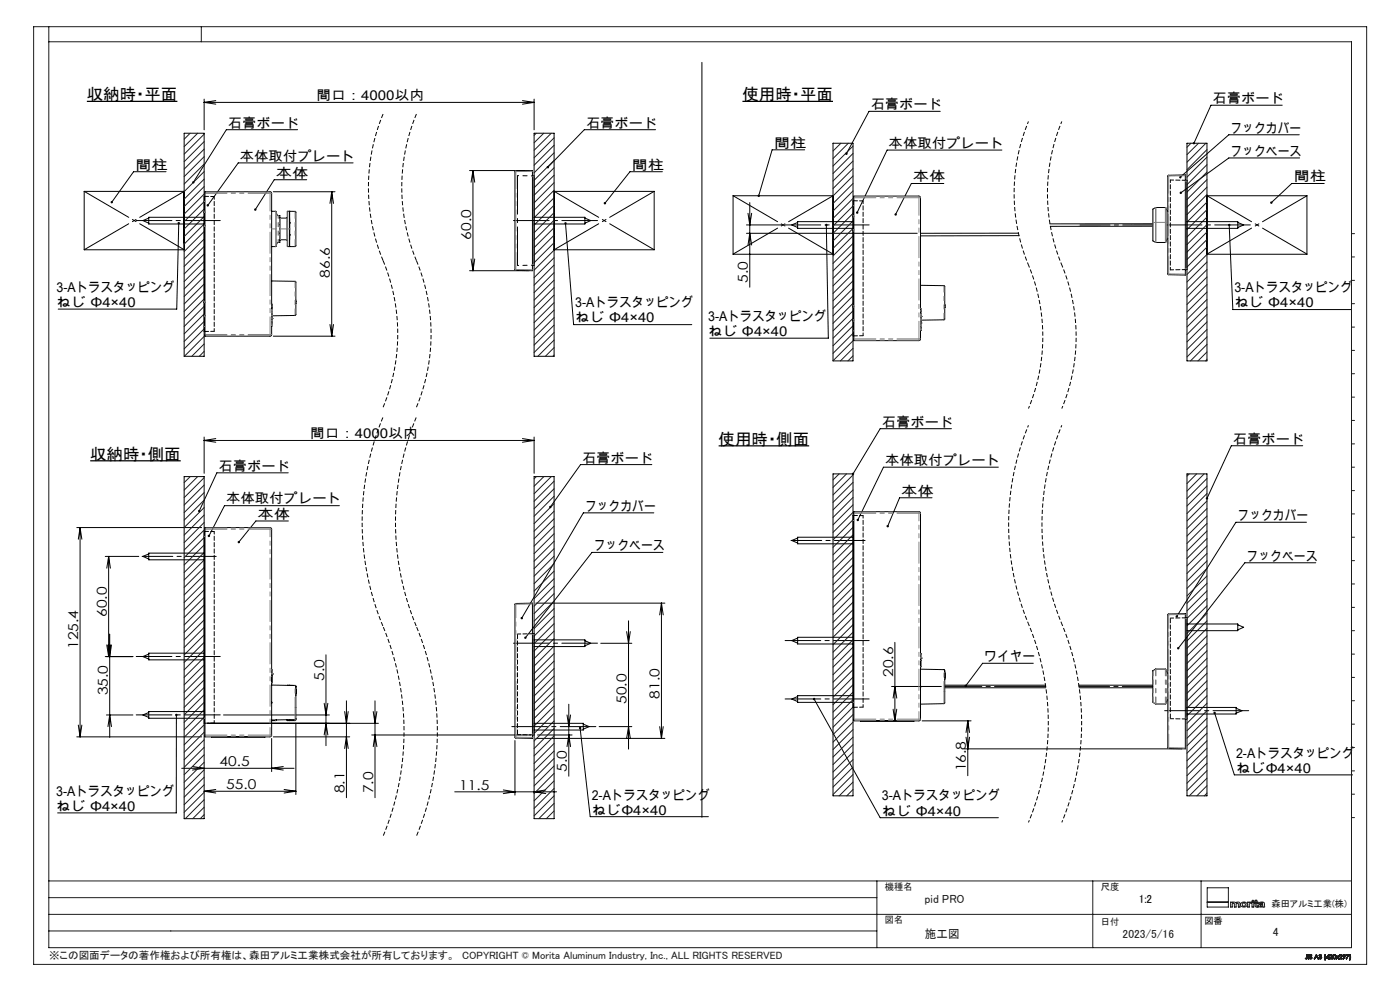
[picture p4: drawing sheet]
<svg xmlns="http://www.w3.org/2000/svg" width="420mm" height="297mm" viewBox="0 0 420 297" stroke-linecap="round" stroke-linejoin="round" font-family="sans-serif">
<path d="M26.1 30.4h27.1M222.7 30.4h27.2M27.1 138.1h27.1M215.6 133.6h27.2" fill="none" stroke="#000" stroke-width=".37"/>
<path d="M114.9 125a81.7 81.7 0 0 0 0 62.8M124.9 125a81.7 81.7 0 0 0 0 62.8M114.9 187.8a81.7 81.7 0 0 1 0 62.8M124.9 187.8a81.7 81.7 0 0 1 0 62.8" fill="none" stroke="#000" stroke-width=".3" stroke-dasharray="1.3 .6" stroke-dashoffset="-.2" stroke-linecap="butt"/>
<path d="M114.9 34.2a57.1 57.1 0 0 0 0 43.9M124.9 34.2a57.1 57.1 0 0 0 0 43.9M114.9 78.1a57.1 57.1 0 0 1 0 44M124.9 78.1a57.1 57.1 0 0 1 0 44" fill="none" stroke="#000" stroke-width=".3" stroke-dasharray="1.3 .6" stroke-linecap="butt"/>
<path d="M308.5 127.5a77.4 77.4 0 0 0 0 59.5M318.5 127.5a77.4 77.4 0 0 0 0 59.5M308.5 187a77.4 77.4 0 0 1 0 59.5M318.5 187a77.4 77.4 0 0 1 0 59.5" fill="none" stroke="#000" stroke-width=".3" stroke-dasharray="1.3 .6" stroke-dashoffset=".6" stroke-linecap="butt"/>
<path d="M308.5 36.4a55.9 55.9 0 0 0 0 43M318.5 36.4a55.9 55.9 0 0 0 0 43M308.5 79.4a55.9 55.9 0 0 1 0 43M318.5 79.4a55.9 55.9 0 0 1 0 43" fill="none" stroke="#000" stroke-width=".3" stroke-dasharray="1.3 .6" stroke-dashoffset=".5" stroke-linecap="butt"/>
<g fill="none" stroke="#191924" stroke-width=".3">
<path d="M10.1 8h399.9v281h-399.9zM14.6 8v276h390.8v-271.5h-390.8M60.4 8v4.5M57 39.9l-1.8 1.8M59.3 39.9l-4.1 4.1M160.9 39.9l-.7 .7M163.1 39.9l-2.9 2.9M165.4 39.9l-5.2 5.1M61.2 40.2l-6 6M61.2 42.4l-6 6.1M61.2 44.7l-6 6M61.2 47l-6 5.9"/>
<path d="M61.2 49.2l-6 6M61.2 51.4l-6 6M61.2 53.7l-6 6M61.2 55.9l-6 6M61.2 58.2l-6 6M166.2 41.3l-6 6M166.2 43.5l-6 6M166.2 45.8l-6 6M166.2 48l-6 6M166.2 50.3l-6 6M166.2 52.5l-6 6M166.2 54.7l-6 6.1"/>
<path d="M166.2 57l-6 6M166.2 59.3l-6 6M250 42.9l-.1 .1M252.3 42.9l-2.4 2.4M254.5 42.9l-4.6 4.6M255.9 43.8l-6 6M255.9 46l-6 6M255.9 48.3l-6 6M255.9 50.5l-6 6M255.9 52.7l-6 6M255.9 55l-6 6M255.9 57.2l-6 6"/>
<path d="M255.9 59.5l-6 6M357.3 42.9l-1.2 1.2M359.6 42.9l-3.5 3.5M361.8 42.9l-5.7 5.7M362.1 47.1l-6 6M362.1 44.8l-6 6.1M362.1 49.4l-6 5.9M362.1 51.6l-6 6M362.1 53.8l-6 6M362.1 56.1l-6 6M362.1 58.3l-6 6M61.2 60.4l-6 6"/>
<path d="M61.2 62.6l-6 6M61.2 64.9l-6 6M61.2 67.1l-6 6.1M61.2 69.4l-6 6M61.2 71.6l-6 6M61.2 73.9l-6 6M61.2 76.1l-6 6M61.2 78.4l-6 6M166.2 61.5l-6 6M166.2 63.7l-6 6M166.2 66l-6 6M166.2 68.2l-6 6"/>
<path d="M166.2 70.5l-6 6M166.2 72.7l-6 6M166.2 75l-6 6M166.2 77.2l-6 6M166.2 79.4l-6 6.1M255.9 61.7l-6 6M255.9 64l-6 6M255.9 66.2l-6 6M255.9 68.5l-6 6M255.9 70.7l-6 6M255.9 73l-6 5.9M255.9 75.2l-6 6"/>
<path d="M255.9 77.4l-6 6M255.9 79.7l-6 6M362.1 60.6l-6 6M362.1 62.8l-6 6M362.1 65l-6 6M362.1 67.3l-6 6M362.1 69.5l-6 6.1M362.1 71.8l-6 6M362.1 74l-6 6M362.1 76.3l-6 6M362.1 78.5l-6 6M405.4 70h1"/>
<path d="M405.4 77h1M61.2 80.6l-6 6M61.2 82.9l-6 6M61.2 85.1l-6 6M61.2 87.3l-6 6M61.2 89.6l-6 6M61.2 91.8l-6 6.1M61.2 94.1l-6 6M61.2 96.3l-6 6M61.2 98.6l-6 6M166.2 81.7l-6 6M166.2 84l-6 6"/>
<path d="M166.2 86.2l-6 6M166.2 88.4l-6 6M166.2 90.7l-6 6M166.2 92.9l-6 6M166.2 95.2l-6 6M166.2 97.4l-6 6M166.2 99.7l-6 6M255.9 81.9l-6 6M255.9 84.2l-6 6M255.9 86.4l-6 6M255.9 88.6l-6 6.1M255.9 90.9l-6 6"/>
<path d="M255.9 93.2l-6 6M255.9 95.4l-6 6M255.9 97.6l-6 6M255.9 99.9l-6 6M362.1 80.8l-6 6M362.1 83l-6 6M362.1 85.3l-6 6M362.1 87.5l-6 6M362.1 89.7l-6 6M362.1 92l-6 6M362.1 94.3l-6 6M362.1 96.5l-6 6"/>
<path d="M362.1 98.7l-6 6M405.4 84h1M405.4 91h1M405.4 98h1M61.2 100.8l-5.9 6M61.2 103.1l-3.7 3.7M61.2 105.3l-1.4 1.5M166.2 101.9l-4.8 4.9M166.2 104.2l-2.6 2.6M166.2 106.4l-.3 .4M255.9 102.1l-6 6M255.9 104.4l-3.8 3.8"/>
<path d="M255.9 106.6l-1.5 1.6M362.1 101l-6 6M362.1 103.2l-4.9 5M362.1 105.5l-2.7 2.7M362.1 107.7l-.4 .5M405.4 105h1M405.4 112h1M405.4 119h1M405.4 126h1M405.4 133h1M57.1 142.8l-1.9 1.8M59.3 142.8l-4.1 4.1"/>
<path d="M61.2 143.2l-6 6M61.2 145.4l-6 6M61.2 147.6l-6 6M61.2 149.9l-6 6M61.2 152.1l-6 6M61.2 154.4l-6 6M61.2 156.6l-6 6M61.2 158.9l-6 5.9M160.9 142.8l-.7 .7M163.2 142.8l-3 2.9M165.4 142.8l-5.2 5.2M166.2 144.2l-6 6"/>
<path d="M166.2 146.5l-6 6M166.2 148.7l-6 6M166.2 151l-6 5.9M166.2 153.2l-6 6M166.2 155.5l-6 6M166.2 157.7l-6 6M166.2 159.9l-6 6M251.7 142l-1.8 1.8M254 142l-4.1 4.1M255.9 142.3l-6 6M255.9 144.6l-6 6M255.9 146.8l-6 6"/>
<path d="M255.9 149.1l-6 6M255.9 151.3l-6 6M255.9 153.6l-6 6M255.9 155.8l-6 6M255.9 158l-6 6M356.8 142l-.7 .7M359 142l-2.9 2.9M361.2 142l-5.1 5.2M362.1 143.4l-6 6M362.1 145.7l-6 6M362.1 147.9l-6 6M362.1 150.1l-6 6"/>
<path d="M362.1 152.4l-6 6M362.1 154.7l-6 6M362.1 156.9l-6 6M362.1 159.1l-6 6M405.4 140h1M405.4 147h1M405.4 154h1M61.2 161.1l-6 6M61.2 163.3l-6 6M61.2 165.6l-6 6M61.2 167.8l-6 6M61.2 170.1l-6 6"/>
<path d="M61.2 172.3l-6 6M61.2 174.6l-6 6M61.2 176.8l-6 6M61.2 179.1l-6 6M166.2 162.2l-6 6M166.2 164.4l-6 6M166.2 166.7l-6 6M166.2 168.9l-6 6M166.2 171.2l-6 6M166.2 173.4l-6 6M166.2 175.6l-6 6.1M166.2 177.9l-6 6"/>
<path d="M255.9 160.3l-6 6M255.9 162.5l-6 6M255.9 164.8l-6 6M255.9 167l-6 6M255.9 169.3l-6 6M255.9 171.5l-6 6M255.9 173.8l-6 6M255.9 176l-6 6M255.9 178.3l-6 6M362.1 161.4l-6 6M362.1 163.6l-6 6M362.1 165.9l-6 6"/>
<path d="M362.1 168.1l-6 6M362.1 170.4l-6 6M362.1 172.6l-6 6M362.1 174.8l-6 6M362.1 177.1l-6 6M362.1 179.3l-6 6M405.4 161h1M405.4 168h1M405.4 175h1M61.2 181.3l-6 6M61.2 183.5l-6 6M61.2 185.8l-6 6"/>
<path d="M61.2 188l-6 6.1M61.2 190.3l-6 6M61.2 192.5l-6 6M61.2 194.8l-6 6M61.2 197l-6 6M61.2 199.3l-6 6M166.2 180.2l-6 6M166.2 182.4l-6 6M166.2 184.6l-6 6M166.2 186.9l-6 6M166.2 189.1l-6 6M166.2 191.4l-6 6"/>
<path d="M166.2 193.6l-6 6M166.2 195.9l-6 6M166.2 198.1l-6 6M255.9 180.5l-6 6M255.9 182.7l-6 6M255.9 185l-6 6M255.9 187.2l-6 6M255.9 189.5l-6 6M255.9 191.7l-6 6M255.9 194l-6 6M255.9 196.2l-6 6M255.9 198.5l-6 6"/>
<path d="M362.1 181.6l-6 6M362.1 183.8l-6 6M362.1 186.1l-6 6M362.1 188.3l-6 6M362.1 190.6l-6 6M362.1 192.8l-6 6M362.1 195l-6 6M362.1 197.3l-6 6M362.1 199.5l-6 6.1M405.4 182h1M405.4 189h1M405.4 196h1"/>
<path d="M61.2 201.5l-6 6M61.2 203.8l-6 6M61.2 206l-6 6M61.2 208.2l-6 6M61.2 210.5l-6 6M61.2 212.7l-6 6.1M61.2 215l-6 6M61.2 217.2l-6 6M61.2 219.5l-6 6M166.2 200.3l-6 6.1M166.2 202.6l-6 6M166.2 204.9l-6 6"/>
<path d="M166.2 207.1l-6 6M166.2 209.3l-6 6M166.2 211.6l-6 6M166.2 213.8l-6 6M166.2 216.1l-6 6M166.2 218.3l-6 6M255.9 200.7l-6 6M255.9 202.9l-6 6M255.9 205.2l-6 6M255.9 207.4l-6 6M255.9 209.7l-6 6M255.9 211.9l-6 6"/>
<path d="M255.9 214.2l-6 6M255.9 216.4l-6 6M255.9 218.6l-6 6M362.1 201.8l-6 6M362.1 204l-6 6M362.1 206.3l-6 6M362.1 208.5l-6 6M362.1 210.8l-6 6M362.1 213l-6 6M362.1 215.3l-6 6M362.1 217.5l-6 6M362.1 219.7l-6 6"/>
<path d="M405.4 203h1M405.4 210h1M405.4 217h1M61.2 221.7l-6 6M61.2 224l-6 6M61.2 226.2l-6 6M61.2 228.5l-6 6M61.2 230.7l-6 6M61.2 232.9l-6 6M61.2 235.2l-6 6M61.2 237.5l-6 5.9M61.2 239.7l-5.6 5.7"/>
<path d="M166.2 220.6l-6 6M166.2 222.8l-6 6M166.2 225.1l-6 6M166.2 227.3l-6 6M166.2 229.5l-6 6M166.2 231.8l-6 6M166.2 234l-6 6M166.2 236.3l-6 6M166.2 238.5l-6 6M255.9 220.9l-6 6M255.9 223.2l-6 6M255.9 225.4l-6 6"/>
<path d="M255.9 227.6l-6 6M255.9 229.9l-6 6M255.9 232.1l-6 6M255.9 234.4l-4.1 4.1M255.9 236.6l-1.9 1.9M362.1 222l-6 6M362.1 224.2l-6 6.1M362.1 226.5l-6 6M362.1 228.7l-6 6M362.1 231l-6 6M362.1 233.2l-5.3 5.3M362.1 235.5l-3 3"/>
<path d="M362.1 237.7l-.8 .8M405.4 224h1M405.4 231h1M405.4 238h1M61.2 241.9l-3.4 3.5M61.2 244.2l-1.1 1.2M166.2 240.8l-4.6 4.6M166.2 243l-2.3 2.4M166.2 245.2v.2M405.4 245h1M14.6 279h248.5M14.6 274h390.8"/>
<path d="M14.6 269h248.5M14.6 264h390.8M263.1 264v20M327.8 264v20M360.3 264v20M362.2 270.4h6.3M362.2 266.1h6.3v5.7h-6.3zM369.2 270.4h.5v.1l.5-.2 .5 .3a.74 .74 0 0 1 1.3 .2v1h-.5v-.9a.34 .34 0 0 0-.4-.3 .34 .34 0 0 0-.3 .4v.8h-.5v-.9a.32 .32 0 0 0-.3-.3 .32 .32 0 0 0-.3 .4v.8h-.5zM372.4 270.6a.96 .96 0 0 1 1.2-.3 .96 .96 0 0 1 .5 1.2 1 1 0 0 1-1.2 .4 1 1 0 0 1-.7-1.1zM374.3 270.4h.5v.1l.7-.2v.3l-.7 .3v.9h-.5zM375.6 270.4h.5v1.4h-.5zM376.6 269.8h.4v.6h.4v.2h-.4v.9l.4 .1v.3l-.8-.2v-1.1h-.3v-.2h.3z"/>
<path d="M377.7 270.6a.96 .96 0 0 1 1.1-.2 .96 .96 0 0 1 .5 1.1l.1 .3-.6-.1a.79 .79 0 0 1-1.3-.4l.4-.3a.65 .65 0 0 0 .9-.4l-1.2 .2zM378 271.3l.8-.2a.44 .44 0 0 1-.3 .5 .44 .44 0 0 1-.5-.2zM391.7 287.2l-.1 .1M392.1 286.9l-.2 .4-.2-.1M392.1 286.9l-.1 .4-.3-.1M392.1 286.9v-.8l.1 .8M392.2 286.9v.4h-.6M392.2 286.9l-.2 .5-.4-.1M392.5 286.1l.2 1.3zM392.9 287.1h-.1M393.5 286.4l-.4-.1 .5 .9-.4 .2-.4-.3M393.5 286.4l-.4-.2 .1 .4a.41 .41 0 0 1 .3 .6 .41 .41 0 0 1-.7-.1"/>
<path d="M393.6 286.3l-.5-.2-.2 .2 .6 .8-.4 .2-.2-.2M393.6 286.3l-.6-.1-.1 .3 .6 .6-.3 .2-.3-.2M393.6 286.3l-.1 .1M394.9 286.1l.6 1.3-.3-.5h-.6l-.3 .5zM394.9 286.4l.2 .4h-.4zM395.6 287h.2M395.7 286.4l.5-.3 .3 .8-.4 .5-.4-.1-.1-.3M395.7 286.4l.3-.3a.32 .32 0 0 1 .4 .1 .32 .32 0 0 1-.1 .5 .42 .42 0 0 1 0 .7 .42 .42 0 0 1-.7-.4M395.7 286.4h.1M395.8 286.4l.3-.2 .2 .1-.3 .3M395.8 286.4l.2-.2 .3 .1-.3 .3M396 286.7l.3 .1v.4l-.3 .1-.2-.3"/>
<path d="M396 286.7h.1a.3 .3 0 0 1 .3 .4 .3 .3 0 0 1-.3 .2 .3 .3 0 0 1-.3-.3M396 286.6v.1M397.5 287.7h.1M397.5 286.1l-.2 .7 .2 .9M397.5 286.1l-.2 .6 .2 1M397.5 286.1h.2M397.7 286.1l-.2 .6 .1 1M398.5 286.4v.5h-.4zM398.6 286.1h.1M398.6 286.1l.1 1-.2 .3v-.3h-.7zM398.9 286.5l.2-.4 .5 .1 .1 .3-.2 .4M398.9 286.5a.42 .42 0 0 1 .6-.3 .42 .42 0 0 1 0 .7"/>
<path d="M398.9 286.5h.1M399 286.5l.2-.3h.3l.1 .3-.3 .3M399 286.5a.3 .3 0 0 1 .4-.3 .3 .3 0 0 1 .1 .5l-.2 .1M399.3 286.8l-.4 .6h.8l-.6-.1 .4-.4M400 286.2h.6v1.1a.61 .61 0 0 1-.8-.3 .61 .61 0 0 1 .2-.8zM401.8 286.5l.2-.4 .5 .1 .1 .3-.2 .4M401.8 286.5a.43 .43 0 0 1 .6-.4 .43 .43 0 0 1 0 .8M401.8 286.5h.1M401.9 286.5l.2-.3h.3l.1 .3-.3 .3M401.9 286.5a.29 .29 0 0 1 .4-.3 .29 .29 0 0 1 .1 .5l-.2 .1M402.2 286.8l-.5 .6M402.4 286.9l-.4 .4 .6 .1h-1.1l-.3-.4-.4 .4 .4-.5-.4-.4 .4 .3 .5-.3-.4 .4 .4 .5"/>
<path d="M403 286.3h.4v.4h-.4zM403.3 286.8l-.5-.3 .4-.4 .4 .2-.1 .5M403.3 286.8a.39 .39 0 0 1-.4-.5 .39 .39 0 0 1 .6-.2 .39 .39 0 0 1 0 .6v.1M403.3 286.8l-.3 .6 .5-.6M403.9 286.1h.8l-.7 1.3 .5-1.2zM404.8 287.7h.2M404.9 286.1l.1 1-.2 .6M404.9 286.1h.1M405 286.1l.2 1.1-.2 .5M405 286.1l.2 1-.2 .6"/>
<circle cx="373.2" cy="271.1" r=".5"/>
<circle cx="375.9" cy="270" r=".24"/>
<circle cx="400.3" cy="286.8" r=".46"/>
</g>
<path d="M64.9 166.7h-22.3M259.5 162h-22.2M345.9 205.7h-22.2" fill="none" stroke="#000" stroke-width=".3" stroke-dasharray="30.5 1.3 1.3 1.3" stroke-dashoffset="21.3"/>
<path d="M66.1 66.1h-25.2M154 66.1h25.3M260.7 67.4h-25.2M349.9 67.4h25.2M66.1 196.7h-25.2M154 192.8h25.3M260.7 192h-25.2M66.1 214.2h-25.2M153.5 217.8h25.3M260.7 209.5h-25.2M349.4 213h25.2" fill="none" stroke="#000" stroke-width=".3" stroke-dasharray="30.5 1.3 1.3 1.3" stroke-dashoffset="19.8"/>
<g fill="none" stroke="#000" stroke-width=".3">
<path d="M210.6 18.7v226.2M55.2 39.9h6v66.9h-6zM61.2 29.7v9.2M61.2 30.7h99M61.2 30.7l3.5 .5M64.7 30.2l-3.5 .5M89.3 38.9h-21.4l-9.9 15.7M156.7 30.2l3.5 .5M160.2 29.7v9.2M160.2 39.9h6v66.9h-6zM160.2 30.7l-3.5 .5M196.7 38.9h-21.4l-10.9 11.2"/>
<path d="M282.1 33.4h-21.4l-6.8 12.7M384.7 31.5h-21.4l-5.1 11.4M49.8 51.5h-9.7l-6.6 9.1M55.2 57.4h-29.9v17.5h29.9M61.5 57.5h19.6l.3 .2 .1 42.7-.2 .3h-19.8zM61.5 58.9h-.3v1.5M82 57.5h18.5M92 53.9h-9.7l-5.7 8.9M99.5 57.5v43.2M99.5 57.5l.5 3.5M99.5 57.5l-.5 3.5M105.9 48.8h-34.4l-9.2 12.8"/>
<path d="M140.9 51.1h17.8M141.9 51.1v30M141.9 51.1l.5 3.5M141.9 51.1l-.6 3.5M154.6 51.3l5.1-.2v30l-5.1-.1-.1-.2zM159.7 52.7h.5v.3M166.2 57.4h30.1v17.5h-30.1M198.7 51.5h-9.7l-7.5 9.4M241.4 44.9h-9.8l-4 13.8M249.9 42.9h6v65.3h-6zM249.9 58.7h-30v17.5h30M256.2 58.8h19.5l.4 .3 .1 42.6-.4 .4h-19.6z"/>
<path d="M283.1 55h-9.7l-4.7 9.3M300.6 45h-34.5l-9 18.7M350.4 52.6l5.2-.2v30l-5.1-.1-.2-.1zM355.6 54h.5v.3M356.1 42.9h6v65.3h-6zM362.1 58.7h30v17.5h-30M389.8 40.4h-21.1l-14.6 12.7M389.9 47.3h-21.2l-14.4 10.5M397.3 55h-9.8l-6.1 5.7M44.6 65.4l-1.7 .7 1.7 .8M53.6 66.9l-.6 25.7h-35.5M61.2 65.1h-16.6v2h16.6"/>
<path d="M61.2 63.3v.3M61.2 67.6v.3M61.2 63.6v.1M61.2 67.5v.1M61.2 63.6h.3M61.2 67.6h.3M81.5 63.3h1.3l.3 1.1 .9 .2v2.6v5.4l-.9 .2-.3 1.1h-1.3M84 65.2h2.2M84 72l.1-.1h1.9l.2 .1M84 69.8v.2M84 67.3v.1M86 68.6h.1"/>
<path d="M86.1 68.6l.1 5.2 2.3 .1 .3-.2v-10.2l-.2-.1-1.7-.1v5.3M86.1 68.6l.2-5.3h.6v5.3M86.9 64.3v.1M86.9 66.8h.1M86.9 70.4h.1M86.9 72.9v.1M86.9 68.6v5.3M141.3 77.6l.6 3.5M142.4 77.6l-.5 3.5M160.2 79.2v.3h-.5M160.2 65.1h15.3v2h-15.3M169.7 67l2.4 30.3h35.4"/>
<path d="M175.5 65.4l1.7 .7-1.7 .8M223.9 69.9h51.3M223.9 67.4h10.6M224.4 73.4l.5-3.5 .6 3.5M224.4 63.9l.5 3.5 .6-3.5M224.9 60.7v25.4M239.3 66.7l-1.8 .7 1.8 .8M247.9 67.4l.6 33.9h-35.6M255.9 66.4h-16.6v2h16.6M255.9 64.6v.3M255.9 68.9v.3M255.9 64.9v.1"/>
<path d="M255.9 68.8v.1M255.9 68.9h.3M256.2 60.2h-.3v1.5M256.2 64.9h-.3M305.5 69.9h-29.3M305.7 70.6l-29.5 .1M345.8 67.1h-30.8M345.8 67.8h-30.7M350.3 63.4l-.2-.1-.4-1.1h-3l-.8 .5-.1 9.4 .9 .6h3l.6-1.3M356.1 66.4h15.2v2h-15.2M368.8 67.4l1.1 25.4h35.4M371.3 66.7l1.8 .7-1.8 .8"/>
<path d="M61.2 90.3v.3M61.2 94.6v.3M61.2 97.9v1.5h.3M61.2 90.6v.1M61.2 94.5v.1M61.2 90.6h.3M61.2 94.6h.3M81.5 91.1l.1 3M81.5 84.2l7 .1 .3 .2-.1 9.9-7.1 .2M81.5 93.5h.1M81.5 92.8h.1M81.5 94h.1"/>
<path d="M81.5 95.5h.1M81.5 93.7h.1M81.5 97.4h.1M81.5 97.6h.1M81.5 97h.1M81.6 92.9v.1M81.6 94v1.2M81.6 95.2h.1M81.6 95.5v2.1M81.6 93.7h.1M81.6 97.4h.1M81.6 95.5h.1"/>
<path d="M81.6 97h.1M81.6 92.9h.1M81.6 97.6l-.1 .2M81.6 97.6h.1M81.6 95.2v.3M88.8 90v.9M99 97.3l.5 3.4M100 97.3l-.5 3.4M140.9 81.1h17.8M255.9 91.6v.3M255.9 95.9v.3M255.9 99.2v1.5h.3"/>
<path d="M255.9 91.9v.1M255.9 95.8v.1M255.9 91.9h.3M255.9 95.9h.3M276.2 94.2l.1 .1M276.2 95.4h.1M276.2 94.2h.1M276.2 92.4l.1 3M276.2 85.5l7 .1 .2 .2v9.9l-7.1 .3M276.2 94.8h.1M276.2 98.7l.1 .1M276.2 98.4h.1"/>
<path d="M276.2 96.8h.1M276.3 96.8v1.3M276.3 96.8h.1M276.3 95.4v1.2M276.3 98.1h.1M276.3 94.8h.1M276.3 98.1l-.1 1M276.3 95h-.1M276.3 98.9l-.1 .1M276.3 96.5v.3M283.4 91.3v.9M356.1 80.5v.3h-.5"/>
<path d="M82 100.7h18.5M61.2 131v10.8M61.2 132h99M61.2 132l3.5 .5M64.7 131.4l-3.5 .6M156.7 131.4l3.5 .6M160.2 131v10.8M160.2 132l-3.5 .5M195.5 139.2h-21.3l-9.1 12.7M285.4 128.5h-21.3l-8.2 13.5M390.8 133.6h-21.4l-7.3 15.8M23 158.1h37.5"/>
<path d="M24 158.1v62.7M24 158.1l.6 3.5M24 158.1l-.5 3.5M55.2 142.8h6v102.6h-6zM61.5 158.1h19.6l.4 .4v61.9l-.5 .4h-19.5zM61.5 159.3h-.3v1.5M86.5 141.7h-21.4l-5.3 11.5M86.5 156.1h-9.7l-5.2 6.4M101.8 151.5h-34.5l-4.6 9.1M160.2 142.8h6v102.6h-6zM196.1 153.7h-21.1l-18.5 31.5M249.9 142h6v96.5h-6z"/>
<path d="M256.2 153.3h19.6l.4 .4v61.9l-.4 .4h-19.6zM256.2 154.5h-.3v1.5M279.6 149.2h-9.7l-3.6 8.5M299.5 140h-34.5l-7.6 15.8M356.1 142h6v96.5h-6zM391.9 156.5h-21.1l-17.8 28.2M31.6 166.8h10M32.6 166.8v30M32.6 166.8l.5 3.5M32.6 166.8l-.6 3.5M44.6 166l-1.7 .8 1.7 .7M61.2 165.8h-16.6v2h16.6"/>
<path d="M198.9 165.6h-21.3l-20 25.5M239.3 161.3l-1.8 .7 1.8 .7M255.9 161h-16.6v2h16.6M394.7 168.7h-21.2l-20 25.6M31.6 196.8h8.3M32 193.3l.6 3.5M32.4 193.3l.5 3.5 .5-3.5M32.9 190v31M33.1 193.3l-.5 3.5M44.6 196l-1.7 .8 1.7 .7M61.2 195.8h-16.6v2h16.6M97.8 196.2v27.3"/>
<path d="M154.6 180.9l5.1-.1v40.5l-5.1-.1-.1-.2zM159.7 190l.5-.1v.3M160.2 191.8h15.3v2h-15.3M160.7 180.8h38.8M175.5 192l1.7 .8-1.7 .7M180.2 192.8h9.3M188 189.3l.6 3.5 .5-3.5M188.6 186.1v38.4M198.4 180.8v40.5M198.4 180.8l.6 3.5M198.4 180.8l-.5 3.5M239.3 191.2l-1.8 .8 1.8 .8"/>
<path d="M255.9 191h-16.6v2h16.6M268.5 192.5v23.5M276.2 197.7v.2M276.2 197.2h.1M276.2 195.9h.1M276.3 195.9v.1M276.3 197.2h.1M276.3 197.8l-.1 2.2M276.3 196l-.1 1.2M310 198.8h-15.2l-5.1 6.8M350.4 184l5.2-.1v40.5l-5.1-.1-.2-.1zM355.6 185.2h.5v.2"/>
<path d="M356.1 187h15.2v2h-15.2M371.3 187.3l1.8 .7-1.8 .8M23.5 217.3l.5 3.5M24.6 217.3l-.6 3.5M31.9 214.3h8M32.4 217.8l.5-3.5 .5 3.5M44.6 213.5l-1.7 .8 1.7 .7M52.9 214.3v29.3h-35.6M61.2 213.3h-16.6v2h16.6v1.5h.3M62.2 216.8h51.3M67.1 214.3h31.7M81.5 210.4v.3"/>
<path d="M81.5 202.4v.3M81.5 202h.1M81.5 205.3l7 .2M81.5 200.7h.1M81.6 202h.1M81.6 200.7v1.3M81.6 200.7h.1M81.6 202.6l-.1 2.1M82.8 215.8v.1M82.8 215.9l-1.3 .1M82.9 215.8l-.1 .1M86.1 215.8h.1"/>
<path d="M86.1 215.8l.2 .2M86.3 205.4h-.1M86.3 205.4h.6M86.3 205.4h.1M86.3 215.7v.3M86.9 215.7v.3M88.5 205.5l.3 .2M88.5 205.4l.3 .3M88.8 215.4l-.2 .2-7.1 .2M88.8 206.2v2.1M88.8 215.4l-.3 .6h-2.2M88.8 205.7v9.7"/>
<path d="M88.8 216.7v21.4M97.3 210.8l.5 3.5 .6-3.5M103.4 213.3l.5 3.5 .6-3.5M103.9 210v29.1M112 213.3l.5 3.5 .6-3.5M112.5 210v29.1M160.2 216.8h14.8v2h-14.8M170.1 214.3l.5 3.5 .6-3.5M170.6 211.1v21.5M174 218.2l3.1 26.6h35.4M175 217l1.7 .8-1.7 .7M179.7 217.8h9.8"/>
<path d="M197.9 217.8l.5 3.5M199 217.8l-.6 3.5M239.3 208.7l-1.8 .8 1.8 .8M244.2 209.5l19.9 35.6h35.4M255.9 208.5h-16.6v2h16.6v1.5h.3M258.2 216v.1M267.5 205.7h14.9M267.9 212.5l.6 3.5M267.9 209.2l.6-3.5 .5 3.5M269 212.5l-.5 3.5M274.2 216v.1M276.2 200.6l7 .1 .2 .2v9.9l-7.2 .2"/>
<path d="M276.2 205.6v.3M276.6 216h14.7M283.4 201.4v2.1M283.4 205.3h30.2M283.4 206.1h30.3M290.3 216v16.5M290.3 216l.6 3.5M290.3 216l-.5 3.5M323.6 205.3h22.2M323.7 206.1h22.1M350.3 201.8l-.6-1.3h-3l-.9 .6 .1 9.4 .8 .5h3l.4-1.1 .2-.1M356.1 215.3v.2h-.5"/>
<path d="M356.1 212h14.7v2h-14.7M364.4 213.7l5.9 18.5h35.5M370.8 212.3l1.8 .7-1.8 .7M23 220.8h37.5M54.5 230.3h33.7M57.7 229.7l3.5 .6-3.5 .5M61.2 237.1h27.6M61.2 237.1l3.5 .6M63.5 220.8h16M64.7 236.6l-3.5 .5M81.5 221.3v9.9M82 220.8h22.9"/>
<path d="M85 229.7l-3.5 .6 3.5 .5M85.2 236.6l3.6 .5M88.8 237.1l-3.6 .6M97.3 220.3l.5-3.5 .6 3.5M103.4 224.3l.5-3.5 .6 3.5M111.5 220.3h47.7M112 223.8l.5-3.5 .6 3.5M136.4 237.3h30.6M151 236.7l3.5 .6-3.5 .5M154.5 221.9v16.4M160.2 220v.3h-.5M160.7 221.3h38.8"/>
<path d="M161.3 220.3h10.3M163.7 236.7l-3.5 .6 3.5 .5M170.1 223.8l.5-3.5 .6 3.5M188 221.3l.6-3.5 .5 3.5M289.3 224.4h65.3M289.8 220.9l.5 3.5 .6-3.5"/>
</g>
<path d="M25.3 57.3l30 17.5M166.3 57.3l30 17.5M219.9 58.7l30 17.5M392.1 58.7l-30 17.5M25.3 74.8l30-17.5M166.3 74.8l30-17.5M219.9 76.2l30-17.5M392.1 76.2l-30-17.5" fill="none" stroke="#000" stroke-width=".3" stroke-dasharray="30.5 1.3 1.3 1.3" stroke-dashoffset="15"/>
<path d="M159.8 52.7l-4.5-.1M155.3 79.6l4.5-.1" fill="none" stroke="#000" stroke-width=".3" stroke-dasharray="30.5 1.3 1.3 1.3" stroke-dashoffset="30.1"/>
<path d="M155.3 52.6v27" fill="none" stroke="#000" stroke-width=".3" stroke-dasharray="30.5 1.3 1.3 1.3" stroke-dashoffset="18.9"/>
<path d="M313.7 205.7h-30.3" fill="none" stroke="#000" stroke-width=".3" stroke-dasharray="30.5 1.3 1.3 1.3" stroke-dashoffset="15.1"/>
<path d="M324 67.4h21.9" fill="none" stroke="#000" stroke-width=".3" stroke-dasharray="30.5 1.3 1.3 1.3" stroke-dashoffset="21.4"/>
<path d="M61.5 58.9h2.8M256.2 60.2h2.7M64.3 99.3h-2.8M258.9 100.6l-2.7 .1M64.3 159.3h-2.8M258.9 154.5h-2.7M61.5 216.7h2.8M256.2 212l2.7-.1" fill="none" stroke="#000" stroke-width=".3" stroke-dasharray="1.3 .6" stroke-dashoffset=".2"/>
<path d="M351.1 54v26.9M64.3 159.3v57.4M258.9 154.5v57.4" fill="none" stroke="#000" stroke-width=".3" stroke-dasharray="1.3 .6" stroke-dashoffset=".5"/>
<path d="M355.6 54h-4.5M351.1 80.9l4.5-.1M159.8 189.9l-4.5 .1M355.6 185.2h-4.5M351.1 215.4l4.5 .1M155.3 220.2h4.5" fill="none" stroke="#000" stroke-width=".3" stroke-dasharray="1.3 .6" stroke-dashoffset=".3"/>
<path d="M155.3 190v30.2M351.1 185.2v30.2" fill="none" stroke="#000" stroke-width=".3" stroke-dasharray="1.3 .6" stroke-dashoffset="-.2"/>
<path d="M64.3 58.9v40.4M258.9 60.2v40.4" fill="none" stroke="#000" stroke-width=".3" stroke-dasharray="1.3 .6" stroke-dashoffset=".4"/>
<path d="M62.4 160.3v.5l.1 .1 .2-.3-.2 .3a.37 .37 0 0 0 .5-.3 .37 .37 0 0 0-.6-.3zM71.4 162.2v.5l.2-.2-.2 .2a.35 .35 0 0 0 .5 0 .35 .35 0 0 0 0-.5 .35 .35 0 0 0-.5 0zM157.4 190.8v.6l.2-.3-.2 .3a.37 .37 0 0 0 .6-.3 .37 .37 0 0 0-.6-.3zM156.2 185l.1 .5 .2-.3-.1 .4a.36 .36 0 0 0 .4-.2 .36 .36 0 0 0-.1-.4 .36 .36 0 0 0-.5 0zM59.5 152.9v.6l.3-.3-.2 .3a.35 .35 0 0 0 .5-.4 .35 .35 0 0 0-.6-.2zM164.8 151.7l.1 .6 .2-.4-.2 .4a.36 .36 0 0 0 .5-.1 .36 .36 0 0 0-.1-.5 .36 .36 0 0 0-.5 0zM52.7 214a.36 .36 0 0 0 0 .6 .36 .36 0 0 0 .5-.2 .36 .36 0 0 0-.3-.5v.4v-.4zM173.8 217.9a.37 .37 0 0 0 .1 .6 .37 .37 0 0 0 .5-.3 .37 .37 0 0 0-.4-.4v.4v-.4zM257.1 155.6l-.1 .2 .2 .4 .2-.4-.2 .4a.37 .37 0 0 0 .5-.4 .37 .37 0 0 0-.6-.2zM266 157.5l.2 .5 .1-.3-.1 .3a.37 .37 0 0 0 .4-.1 .37 .37 0 0 0-.1-.5 .37 .37 0 0 0-.5 .1zM353.2 194v.6l.3-.3-.3 .3a.37 .37 0 0 0 .5-.1 .37 .37 0 0 0 0-.5 .37 .37 0 0 0-.5 0zM352.7 184.5l.1 .6 .2-.4-.2 .4a.36 .36 0 0 0 .5-.2 .36 .36 0 0 0-.1-.4 .36 .36 0 0 0-.5 0zM289.4 205.3v.5l.3-.2-.2 .2a.36 .36 0 0 0 .5 0 .36 .36 0 0 0-.1-.5 .36 .36 0 0 0-.5 0zM255.7 141.7l-.1 .4 .1 .2 .2-.3-.2 .3a.36 .36 0 0 0 .6-.3 .36 .36 0 0 0-.6-.3zM361.8 149.2l.1 .5 .2-.3-.2 .3a.36 .36 0 0 0 .5-.2 .36 .36 0 0 0-.1-.4 .36 .36 0 0 0-.5 .1zM244 209.2a.34 .34 0 0 0 0 .6 .34 .34 0 0 0 .5-.3 .34 .34 0 0 0-.4-.3l.1 .3zM364.1 213.5a.37 .37 0 0 0 .2 .5 .37 .37 0 0 0 .5-.3 .37 .37 0 0 0-.5-.4l.1 .4-.1-.4zM33.3 60.4v.5l.2-.3-.2 .3a.36 .36 0 0 0 .5-.1 .36 .36 0 0 0 0-.5 .36 .36 0 0 0-.5 .1zM181.2 60.7l.1 .5 .2-.3-.2 .3a.36 .36 0 0 0 .5-.1 .36 .36 0 0 0-.1-.5 .36 .36 0 0 0-.5 .1zM57.8 54.4l-.2 .3 .2 .3 .2-.4-.2 .4a.36 .36 0 0 0 .5-.4 .36 .36 0 0 0-.5-.2zM164.2 49.8l-.2 .5 .4-.2-.3 .3a.37 .37 0 0 0 .6-.3 .37 .37 0 0 0-.5-.3zM62.1 61.2v.6l.2-.2-.2 .2a.36 .36 0 0 0 .6-.3 .36 .36 0 0 0-.6-.3zM76.3 62.6v.5l.3-.3-.2 .3a.36 .36 0 0 0 .5-.1 .36 .36 0 0 0-.1-.5 .36 .36 0 0 0-.5 .1zM53.4 66.6a.36 .36 0 0 0 0 .6 .36 .36 0 0 0 .5-.2 .36 .36 0 0 0-.3-.5v.4v-.4zM169.4 66.7a.36 .36 0 0 0 .1 .6 .36 .36 0 0 0 .5-.3 .36 .36 0 0 0-.4-.4l.1 .4-.1-.4zM357.9 42.7l.1 .5 .2-.3-.2 .3a.36 .36 0 0 0 .5-.1 .36 .36 0 0 0-.2-.5 .36 .36 0 0 0-.4 .1zM253.6 45.9l.1 .5 .2-.3-.1 .3a.37 .37 0 0 0 .4-.2 .37 .37 0 0 0-.1-.5 .37 .37 0 0 0-.5 .2zM381.2 60.5l-.1 .5 .3-.3-.3 .3a.35 .35 0 0 0 .5 0 .35 .35 0 0 0 .1-.5 .35 .35 0 0 0-.5 0zM227.3 58.5l.1 .4 .1 .1 .1-.3-.1 .3a.36 .36 0 0 0 .5-.4 .36 .36 0 0 0-.7-.1zM268.4 64.1l.1 .5 .2-.3-.2 .3a.35 .35 0 0 0 .5-.2 .35 .35 0 0 0-.1-.4 .35 .35 0 0 0-.5 .1zM256.9 63.5l-.1 .3 .2 .3 .1-.4-.1 .4a.36 .36 0 0 0 .5-.4 .36 .36 0 0 0-.6-.2zM353.8 52.9v.4l.3-.2-.3 .2a.36 .36 0 0 0 .6 .1 .36 .36 0 0 0 0-.6 .36 .36 0 0 0-.6 .1zM354 57.5l-.1 .5 .4-.2-.4 .2a.37 .37 0 0 0 .6 .1 .37 .37 0 0 0 0-.5 .37 .37 0 0 0-.5-.1zM368.5 67.2a.36 .36 0 0 0 .1 .5 .36 .36 0 0 0 .5-.2 .36 .36 0 0 0-.3-.4v.3v-.3zM247.6 67.2a.35 .35 0 0 0 .2 .5 .35 .35 0 0 0 .5-.2 .35 .35 0 0 0-.4-.4v.3v-.3z" fill="#000"/>
<g fill="none" stroke="#808080" stroke-width=".3" stroke-dasharray="6.3 1.3 1.3 1.3 1.3 1.3">
<path d="M81 57.9h.5M81 57.6v.3M81 57.4v.2M154.5 51.4h.3M154.8 51.4v-.2M159.8 51.3l-5 .1M160.3 53h-.5M275.7 59.3h.5M275.7 58.9v.4M275.7 58.8v.1M350.4 52.7h.2M350.6 52.7v-.2"/>
<path d="M355.6 52.7h-5M356.1 54.3h-.5M61.3 63.3h.2M61.3 67.5h.2M61.5 60.3h-.2M61.5 67.9h-.2M61.5 63.7h-.2M82.7 68.6v-5.3M82.7 68.6h-1.2M82.7 68.6h.2M82.7 73.9v-5.3M82.9 63.4v5.2"/>
<path d="M82.9 68.6v5.2M84 68.6h.2M84.1 65.4l.1 3.2M84.2 68.6l-.1 3.3M86 68.6v-3.2M86 68.6v3.3M86 68.6h-1.8M86.3 68.6h-.1M86.3 68.6l.1 5.3M86.4 63.3l-.1 5.3M86.9 68.6h-.6M159.8 79.2h.5"/>
<path d="M255.9 64.6h.3M255.9 68.8h.3M256.2 61.7h-.3M256.2 69.2h-.3M256.2 65h-.3M345.9 66.7h.1M345.9 66.7v5.5M345.9 62.6v4.1M346.7 72.6v-6M346.7 66.6l-.8 .1M346.7 66.6v-4.4M346.8 66.6v6.1"/>
<path d="M346.8 66.6h2.8M346.8 66.6h-.1M346.8 62.2v4.4M349.6 72.7v-6.1M349.6 66.6v-4.4M349.8 66.7l-.2-.1M349.8 66.7v5.9M349.8 62.3v4.4M350 66.8v-3.7M350 71.8v-5M61.3 90.3h.2M61.3 97.8h.2"/>
<path d="M61.3 94.5h.2M61.5 94.9h-.2M61.5 90.7h-.2M81.5 96.1h.1M81.5 94.6h.1M81.5 95.2h.1M81.5 96.8h.1M81.5 93.1h.1M81.5 93.6h.1M81.5 97.6h.1M81.5 91.7l.2 .1M81.5 92h.2"/>
<path d="M81.6 95.5h-.1M81.6 96.1v-.6M81.6 94.6v-.5M81.6 94.1h.1M81.6 94.6h.1M81.6 94.1h-.1M81.6 95.2v-.6M81.6 94.6h-.1M81.6 96.1h-.1M81.6 96.8v-.7M81.6 96.1h.1M81.6 93.1v-.2"/>
<path d="M81.6 92.9h.1M81.6 92.9h-.1M81.6 93.1h.1M81.6 93.1h-.1M81.6 93.6v-.1M81.6 93.5h.1M81.6 93.5h-.1M81.6 93.7v-.1M81.6 97.4h.1M81.6 97.4h-.1M81.6 97.6v-.2M81.6 97.6h.1"/>
<path d="M81.6 93.5v-.4M81.6 94.1v-.1M81.6 92.9v-.1M81.6 92.8l.1 .1M81.6 92.8h-.1M81.6 97.4v-.3M81.6 97.1h.1M81.6 97.1h-.1M81.6 97.1v-.1M81.6 92.8h.1M81.7 96.1h-.1M81.7 95.5h-.1"/>
<path d="M81.7 93.1h-.1M81.7 92.9h-.1M81.7 93.6h-.1M81.7 93.5h-.1M81.7 97.6h-.1M81.7 91.2l-.2-.1M88.9 90.7l-.1-.1M88.9 90.1l-.1-.1M154.8 80.8l5 .1M154.8 81v-.2M154.8 80.8h-.3M255.9 91.6h.3"/>
<path d="M255.9 99.2h.3M255.9 95.8h.3M256.2 96.2h-.3M256.2 92h-.3M276.2 97.4h.1M276.2 95.9h.1M276.2 96.5h.1M276.2 98.1h.1M276.2 94.4h.1M276.2 94.9h.1M276.2 98.9h.1M276.2 93l.1 .1"/>
<path d="M276.2 93.3h.1M276.3 97.4v-.6M276.3 96.8h-.1M276.3 95.4h-.1M276.3 95.9v-.5M276.3 95.4h.1M276.3 95.9h.1M276.3 95.9h-.1M276.3 96.5v-.6M276.3 98.1v-.7M276.3 97.4h.1M276.3 97.4h-.1"/>
<path d="M276.3 94.2h.1M276.3 94.2h-.1M276.3 94.4h.1M276.3 94.4h-.1M276.3 94.4v-.2M276.3 94.8h.1M276.3 94.8h-.1M276.3 94.9v-.1M276.3 95v-.1M276.3 98.7h.1M276.3 98.7h-.1M276.3 98.9v-.2"/>
<path d="M276.3 98.9h.1M276.3 94.8v-.4M276.3 94.2v-.1M276.3 94.1v.1M276.3 94.1h-.1M276.3 98.4h-.1M276.3 98.7v-.3M276.3 98.4h.1M276.3 98.4v-.1M276.3 94.1h.1M276.3 96.8h.1M276.3 94.9h.1"/>
<path d="M276.3 92.5l-.1-.1M283.6 92l-.2-.1M283.6 91.4l-.2-.1M350.6 82.1l5 .1M350.6 82.3v-.2M350.6 82.1h-.2M355.6 80.5h.5M81 100.2v.4M81 100.6v.1M81.5 100.2h-.5M275.7 101.6v.3M275.7 101.9v.2"/>
<path d="M276.2 101.6h-.5M81 158.2v.4M81 158.1v.1M81.5 158.6h-.5M256.2 156h-.3M275.7 153.5v.3M275.7 153.3v.2M276.2 153.8h-.5M61.5 160.7h-.2M154.8 181.1v-.3M154.8 181.1h-.3M159.8 181l-5 .1"/>
<path d="M160.3 190.2h-.5M276.2 197.1h.1M276.2 197.2h.1M276.2 199.8h.1M276.3 196h-.1M276.3 197.1v-1.1M276.3 196v-.1M276.3 197.2v-.1M276.3 197.2h.1M276.3 196h.1M276.3 197.1h.1M276.3 197.9h-.1"/>
<path d="M350.6 184.2v-.2M350.6 184.2h-.2M355.6 184.2h-5M356.1 185.4h-.5M61.3 215.2h.2M81.5 201.9h.1M81.5 202h.1M81.5 204.6l.2-.1M81.6 200.8v-.1M81.6 200.8h-.1M81.6 202v-.1M81.6 201.9v-1.1"/>
<path d="M81.6 202l.1-.1M81.6 202h.1M81.7 201.9h-.1M81.7 200.8h-.1M81.7 202.7h-.2M82.7 216v-.3M88.5 215.6v-3.6M88.5 215.9v-.3M88.5 205.4h.1M88.8 206.3h.1M88.8 208.2h.1M159.8 220h.5"/>
<path d="M255.9 210.5h.3M275.7 215.9v.1M275.7 215.5v.4M276.2 215.5h-.5M283.2 210.9v-3.6M283.4 201.6l.2-.1M283.4 203.4h.2M345.9 210.5l.8 .4M345.9 210.5v-.1M345.9 210.5h.1M346.7 210.9h.1M346.7 211v-.1"/>
<path d="M346.8 210.9v.1M349.6 210.9h-2.8M349.6 210.9l.2-.1M349.6 211v-.1M349.8 210.8v.1M355.6 215.2h.5M81 220.7v.1M81 220.3v.4M81.5 220.3h-.5M154.8 221.2v-.3M154.8 220.9l5 .1M154.8 220.9h-.3"/>
<path d="M350.6 224.3v-.2M350.6 224.1l5 .1M350.6 224.1h-.2"/>
</g>
<path d="M154.8 181.1v39.8M350.6 184.2v39.9" fill="none" stroke="#808080" stroke-width=".3" stroke-dasharray="6.3 1.3 1.3 1.3 1.3 1.3" stroke-dashoffset="2.3"/>
<g fill="none" stroke="#808080" stroke-width=".3" stroke-dasharray="6.3 1.3 1.3 1.3 1.3 1.3" stroke-dashoffset="-.2">
<path d="M81 57.9h-19.5M81 57.6h-19.5M275.7 59.3h-19.5M275.7 58.9h-19.5M61.5 100.2h19.5M81 100.6h-19.5M256.2 101.6h19.5M275.7 101.9h-19.5M81 158.6h-19.5M81 158.2h-19.5M275.7 153.8h-19.5M275.7 153.5h-19.5"/>
<path d="M256.2 215.5h19.5M275.7 215.9h-19.5M61.5 220.3h19.5M81 220.7h-19.5"/>
</g>
<path d="M275.7 215.5v-61.7M81 220.3v-61.7" fill="none" stroke="#808080" stroke-width=".3" stroke-dasharray="6.3 1.3 1.3 1.3 1.3 1.3" stroke-dashoffset="4.1"/>
<path d="M88.5 212v-6.6M283.2 207.3v-6.6" fill="none" stroke="#808080" stroke-width=".3" stroke-dasharray="6.3 1.3 1.3 1.3 1.3 1.3" stroke-dashoffset="3.3"/>
<path d="M88.5 73.9v-10.6M346.7 210.9v-10.4M346.8 200.5v10.4M349.6 210.9v-10.4" fill="none" stroke="#808080" stroke-width=".3" stroke-dasharray="6.3 1.3 1.3 1.3 1.3 1.3" stroke-dashoffset="4.3"/>
<path d="M88.5 94.5v-10.2M283.2 95.8v-10.2M349.8 200.6v10.2" fill="none" stroke="#808080" stroke-width=".3" stroke-dasharray="6.3 1.3 1.3 1.3 1.3 1.3" stroke-dashoffset="4.4"/>
<path d="M345.9 200.9v9.6" fill="none" stroke="#808080" stroke-width=".3" stroke-dasharray="6.3 1.3 1.3 1.3 1.3 1.3" stroke-dashoffset="4.8"/>
<path d="M350 210.1v-8.7" fill="none" stroke="#808080" stroke-width=".3" stroke-dasharray="6.3 1.3 1.3 1.3 1.3 1.3" stroke-dashoffset="5.2"/>
<path d="M154.8 51.4v29.4M350.6 52.7v29.4" fill="none" stroke="#808080" stroke-width=".3" stroke-dasharray="6.3 1.3 1.3 1.3 1.3 1.3" stroke-dashoffset="1.2"/>
<path d="M81 100.2v-42.3M275.7 101.6v-42.3" fill="none" stroke="#808080" stroke-width=".3" stroke-dasharray="6.3 1.3 1.3 1.3 1.3 1.3" stroke-dashoffset="1.1"/>
<path d="M83.1 73v-8.8" fill="none" stroke="#808080" stroke-width=".3" stroke-dasharray="6.3 1.3 1.3 1.3 1.3 1.3" stroke-dashoffset="5.1"/>
<path d="M83.6 64.6v8" fill="none" stroke="#808080" stroke-width=".3" stroke-dasharray="6.3 1.3 1.3 1.3 1.3 1.3" stroke-dashoffset="5.5"/>
<g font-size="4.9">
<text x="26.1" y="30">収納時・平面</text>
<text x="222.7" y="30">使用時・平面</text>
<text x="27.1" y="137.8">収納時・側面</text>
<text x="215.6" y="133.3">使用時・側面</text>
</g>
<g font-size="4.1">
<text x="94.8" y="30.1">間口：4000以内</text>
<text x="261.2" y="32.7">石膏ボード</text>
<text x="363.8" y="30.9">石膏ボード</text>
<text x="68.4" y="38.3">石膏ボード</text>
<text x="175.8" y="38.3">石膏ボード</text>
<text x="369.1" y="39.7">フックカバー</text>
<text x="232.1" y="44.3">間柱</text>
<text x="266.6" y="44.3">本体取付プレート</text>
<text x="369.1" y="46.7">フックベース</text>
<text x="40.5" y="50.9">間柱</text>
<text x="71.9" y="48.2">本体取付プレート</text>
<text x="82.7" y="53.2">本体</text>
<text x="189.5" y="50.9">間柱</text>
<text x="273.9" y="54.4">本体</text>
<text x="388" y="54.4">間柱</text>
<text x="141.3" y="71.8" transform="rotate(-90 141.3 71.8)">60.0</text>
<text x="99" y="83.2" transform="rotate(-90 99 83.2)">86.6</text>
<text x="17" y="87.4">3-Aトラスタッピング</text>
<text x="224.4" y="84.8" transform="rotate(-90 224.4 84.8)">5.0</text>
<text x="370.3" y="87.6">3-Aトラスタッピング</text>
<text x="17" y="92">ねじ Φ4×40</text>
<text x="172.6" y="92.1">3-Aトラスタッピング</text>
<text x="370.3" y="92.1">ねじ Φ4×40</text>
<text x="172.6" y="96.6">ねじ Φ4×40</text>
<text x="212.4" y="96.2">3-Aトラスタッピング</text>
<text x="212.4" y="100.7">ねじ Φ4×40</text>
<text x="92.9" y="131.4">間口：4000以内</text>
<text x="264.6" y="127.8">石膏ボード</text>
<text x="369.9" y="133">石膏ボード</text>
<text x="65.5" y="141.1">石膏ボード</text>
<text x="174.6" y="138.6">石膏ボード</text>
<text x="265.6" y="139.4">本体取付プレート</text>
<text x="270.4" y="148.6">本体</text>
<text x="67.8" y="150.9">本体取付プレート</text>
<text x="77.3" y="155.5">本体</text>
<text x="175.5" y="153">フックカバー</text>
<text x="371.3" y="155.9">フックカバー</text>
<text x="178.1" y="164.9">フックベース</text>
<text x="374" y="168">フックベース</text>
<text x="32" y="184.9" transform="rotate(-90 32 184.9)">60.0</text>
<text x="23.5" y="194.4" transform="rotate(-90 23.5 194.4)">125.4</text>
<text x="97.3" y="204" transform="rotate(-90 97.3 204)">5.0</text>
<text x="267.9" y="202.8" transform="rotate(-90 267.9 202.8)">20.6</text>
<text x="295.3" y="198.2">ワイヤー</text>
<text x="32.4" y="208.4" transform="rotate(-90 32.4 208.4)">35.0</text>
<text x="197.9" y="209.4" transform="rotate(-90 197.9 209.4)">81.0</text>
<text x="188" y="210.9" transform="rotate(-90 188 210.9)">50.0</text>
<text x="370.8" y="227.1">2-Aトラスタッピング</text>
<text x="65.9" y="229.7">40.5</text>
<text x="170.1" y="231.3" transform="rotate(-90 170.1 231.3)">5.0</text>
<text x="289.8" y="231.2" transform="rotate(-90 289.8 231.2)">16.8</text>
<text x="370.8" y="231.6">ねじΦ4×40</text>
<text x="16.9" y="238.5">3-Aトラスタッピング</text>
<text x="67.9" y="236.5">55.0</text>
<text x="103.4" y="237.8" transform="rotate(-90 103.4 237.8)">8.1</text>
<text x="112" y="237.8" transform="rotate(-90 112 237.8)">7.0</text>
<text x="137.7" y="236.7">11.5</text>
<text x="177.5" y="239.6">2-Aトラスタッピング</text>
<text x="264.6" y="239.9">3-Aトラスタッピング</text>
<text x="16.9" y="243">ねじ Φ4×40</text>
<text x="177.5" y="244.1">ねじΦ4×40</text>
<text x="264.6" y="244.4">ねじ Φ4×40</text>
</g>
<g font-size="3.5" fill="#191924">
<text x="277.5" y="270.7">pid PRO</text>
<text x="277.5" y="281.3">施工図</text>
<text x="336.8" y="281.3">2023/5/16</text>
<text x="381.8" y="280.7">4</text>
</g>
<text font-size="3.5" x="341.6" y="270.7">1:2</text>
<text font-size="3.2" fill="#191924" x="14.7" y="287.5">※この図面データの著作権および所有権は、森田アルミ工業株式会社が所有しております。　COPYRIGHT © Morita Aluminum Industry, Inc., ALL RIGHTS RESERVED</text>
<g font-size="2.8" fill="#191924">
<text x="265.5" y="266.8">機種名</text>
<text x="330.3" y="266.6">尺度</text>
<text x="381.4" y="271.7">森田アルミ工業(株)</text>
<text x="265.5" y="276.8">図名</text>
<text x="330.3" y="277.3">日付</text>
</g>
<text font-size="2.8" x="361.3" y="276.9">図番</text>
</svg>
